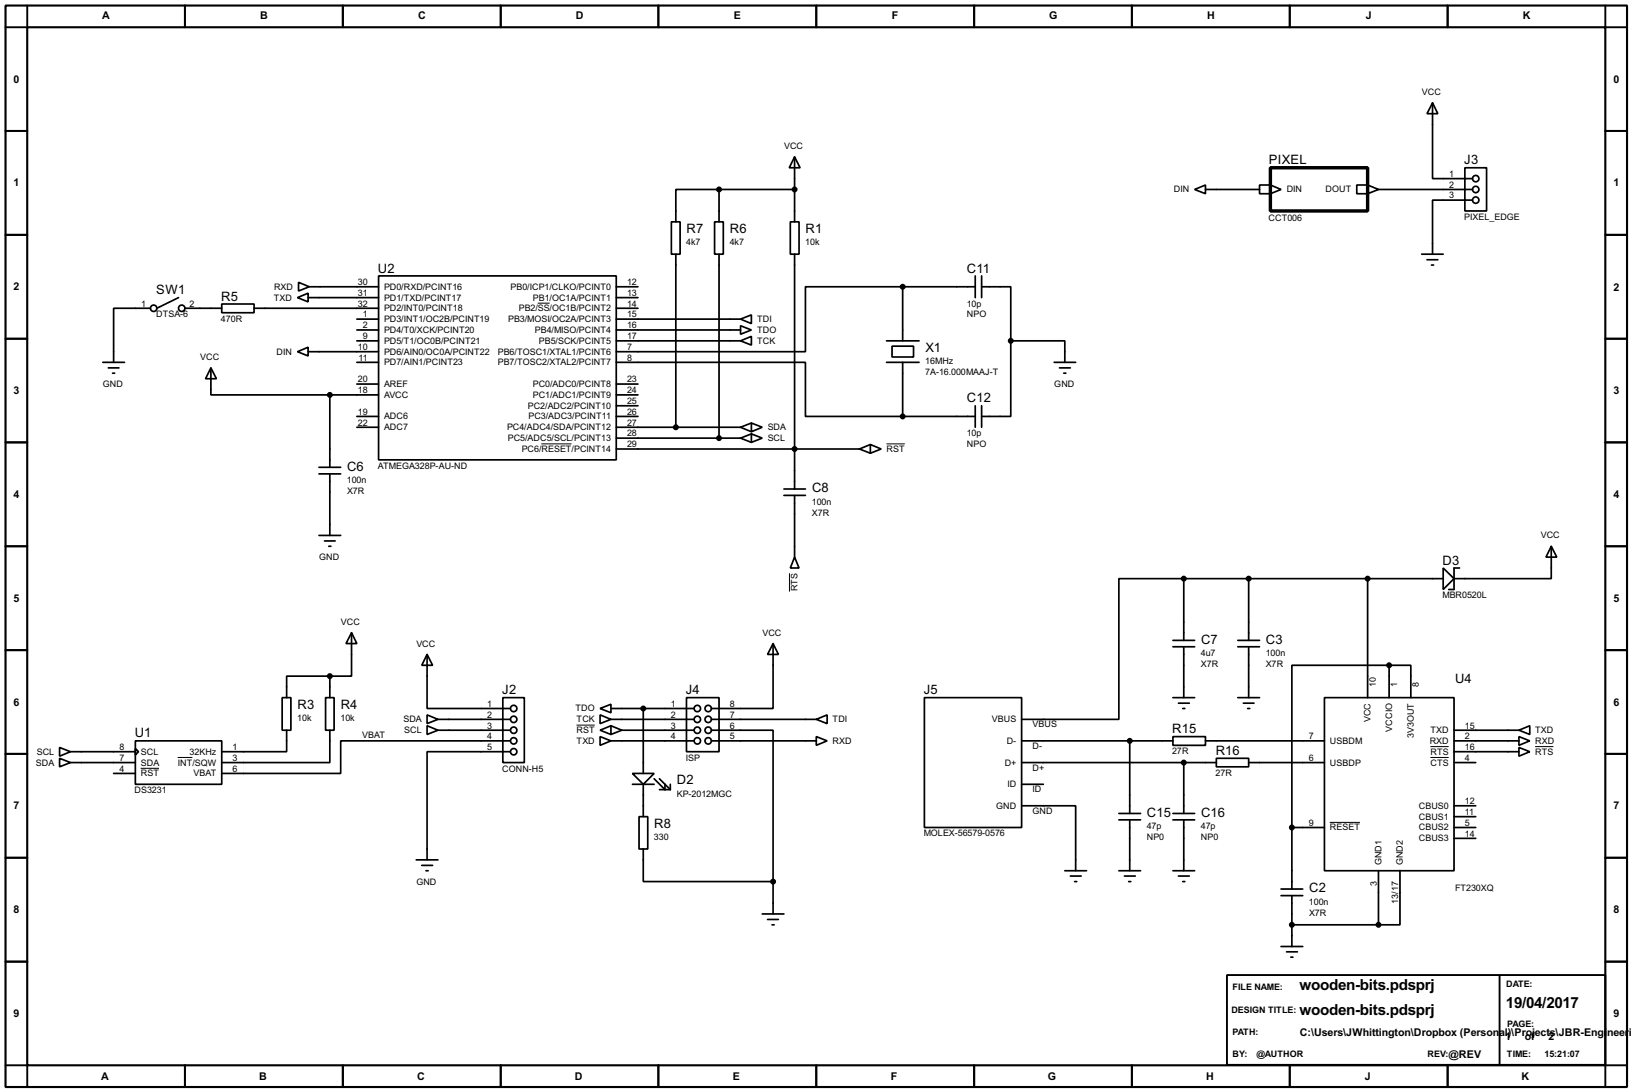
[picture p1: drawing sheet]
<svg xmlns="http://www.w3.org/2000/svg" width="383mm" height="256mm" viewBox="0 0 383 256" stroke-linecap="round" stroke-linejoin="round" font-family="sans-serif">
<path d="M1.3 1.3h381v254h-381zM6.4 6.4h370.8v243.8h-370.8z" fill="none" stroke="#000" stroke-width=".5"/>
<g fill="none" stroke="#000" stroke-width=".45">
<path d="M6.4 1.3v5.1h-5.1M43.5 1.3v5.1M80.6 1.3v5.1M117.7 1.3v5.1M154.7 1.3v5.1M191.8 1.3v5.1M228.9 1.3v5.1M266 1.3v5.1M303.1 1.3v5.1M340.2 1.3v5.1M377.2 1.3v5.1h5.1M1.3 30.8h5.1"/>
<path d="M377.2 30.8h5.1M1.3 55.2h5.1M377.2 55.2h5.1M1.3 79.6h5.1M377.2 79.6h5.1M1.3 103.9h5.1M377.2 103.9h5.1M1.3 128.3h5.1M377.2 128.3h5.1M1.3 152.7h5.1M377.2 152.7h5.1M1.3 177.1h5.1"/>
<path d="M377.2 177.1h5.1M1.3 201.5h5.1M377.2 201.5h5.1M1.3 225.9h5.1M288.3 229h88.9v21.1h-88.9zM352.4 229v21.1M377.2 225.9h5.1M1.3 250.2h5.1v5.1M43.5 250.2v5.1M80.6 250.2v5.1M117.7 250.2v5.1M154.7 250.2v5.1"/>
<path d="M191.8 250.2v5.1M228.9 250.2v5.1M266 250.2v5.1M303.1 250.2v5.1M340.2 250.2v5.1M382.3 250.2h-5.1v5.1"/>
</g>
<g fill="none" stroke="#000" stroke-width=".4">
<path d="M186.7 36.9l1.3 2.5h-2.5zM186.7 36.9v15.2M336.6 24.2l1.3 2.5h-2.6zM336.6 24.2v17.8h9.4M344.2 39.4h5.1v10.2h-5.1zM157.8 52.1h2v7.6h-2zM158.8 59.7v40.7M167.9 52.1h2.1v7.6h-2.1zM169 44.5h-10.2v7.6M169 44.5h17.7M169 44.5v7.6M169 59.7v43.2"/>
<path d="M185.7 52.1h2.1v7.6h-2.1zM186.7 59.7v55.2M280.7 44.5l2.6-1v2zM283.3 44.5h12.7M296 43.5h2.5l2.5 1-2.5 1h-2.5zM298.5 43.5v2M318.8 43.5h2.6l2.5 1-2.5 1h-2.6zM321.4 43.5v2M323.9 44.5h22.1M334.1 59.7h5M346 47h-9.4v12.7M35.4 72.4h-8.7v12.7"/>
<path d="M42 69.9l-5.1 2.5M43.5 72.4h8.6M52.1 71.4h7.6v2.1h-7.6zM59.7 72.4h29.3M69.9 69.9l2.5-1v2zM70.2 66.3l2.5 1.1-2.5 1zM72.4 69.9h16.6M72.7 67.4h16.3M83.9 75h5.1M83.9 77.5h5.1M89 64.8h55.8v43.2h-55.8zM144.8 69.9h5.1"/>
<path d="M144.8 67.4h5.1M144.8 75h29.2M144.8 77.5h29.2M144.8 72.4h5.1M174 75l2.6-1v2zM174 76.5l2.6 1-2.6 1zM212.1 67.4h-22.8v15.2h-44.5M212.1 67.4h17.1M212.1 67.4v12.7M229.2 64.8v5.1M230.7 67.4h6.8v12.7M230.7 64.8v5.1"/>
<path d="M335.3 61h2.6M336.4 62.3h.5M24.2 85.1h5.1M25.5 86.4h2.5M26.5 87.7h.5M49.6 86.4l1.3 2.6h-2.6zM49.6 86.4v6.4h27.9M69.9 82.6l2.5-1v2zM72.4 82.6h16.6M77.5 92.8h11.5M77.5 92.8v17M83.9 80.1h5.1"/>
<path d="M83.9 97.8h5.1M83.9 85.1h5.1M83.9 90.2h5.1M144.8 85.1h44.5v12.7h22.8M144.8 80.1h29.2M144.8 92.8h5.1M144.8 97.8h5.1M144.8 95.3h5.1M144.8 90.2h5.1M174 80.1l2.6-1.1v2.1zM176.6 99.4l2.5 1-2.5 1zM176.6 99.4l-2.6 1"/>
<path d="M208.3 80.1h7.7M208.3 85.1h7.7M209.6 81.3h5.1v2.6h-5.1zM212.1 97.8h17.1M212.1 85.1v12.7M229.2 95.3v5.1M230.7 95.3v5.1M237.5 80.1v17.7h-6.8M237.5 80.1h12.7v5M247.7 85.1h5.1M249 86.4h2.5M250 87.7h.5"/>
<path d="M75 111.3h5.1M75 109.8h5.1M77.5 111.3v14.5M83.9 100.4h5.1M144.8 105.5h57.2M144.8 100.4h29.2M144.8 102.9h29.2M174 100.4l2.6 1M174 102.9l2.6 1M176.6 101.9l2.5 1-2.5 1zM176.6 101.9l-2.6 1M184.2 116.4h5.1"/>
<path d="M184.2 114.9h5.1M186.7 116.4v14.5M202 105.5l2.5 1M204.5 104.4l2.6 1.1-2.6 1zM204.5 104.4l-2.5 1.1M75 125.8h5.1M76.3 127.1h2.5M77.3 128.3h.5M186.7 130.9l1.1 2.5h-2.1zM278.2 135.9h-15.3v33.1h-22.8M278.2 135.9v14.5M278.2 135.9h60.9"/>
<path d="M293.4 135.9v14.5M321.4 135.9v28M339.1 133.4l2.6 2.5-2.6 2.6zM343 133.4h-1.3v5.1h-1.3M364.5 128.3l1.3 2.6h-2.5zM364.5 128.3v7.6h-22.8M77.5 158.8h-10.1v5.1M77.5 158.8v5.1M82.6 148.6l1.3 2.6h-2.6zM82.6 148.6v10.2h-5.1M100.4 153.7l1.3 2.6h-2.6zM100.4 153.7v12.7h19.5"/>
<path d="M181.7 151.2l1.2 2.5h-2.5zM181.7 151.2v15.2h-14.5M275.6 150.4h5.1M275.6 151.9h5.1M278.2 151.9v12M290.9 150.4h5.1M290.9 151.9h5.1M293.4 151.9v12M326.4 156.3h5.1v7.6M326.4 156.3h-22.8v38.1M326.4 156.3v7.6M14 175.6l2.6 1-2.6 1z"/>
<path d="M14 178.1l2.6 1-2.6 1zM16.6 176.6h15.2M16.6 179.1h15.2M31.8 174h20.3v10.2h-20.3zM31.8 175.8l.8 .8-.8 .7zM66.3 163.9h2.1v7.6h-2.1zM67.4 171.5v5.1h-15.3M76.5 163.9h2v7.6h-2zM77.5 171.5v7.6h-25.4M100.4 167.9l2.5 1.1-2.5 1zM100.4 170.5l2.5 1-2.5 1zM102.9 169h17"/>
<path d="M102.9 171.5h17M118.2 163.9h5v15.2h-5zM119.9 174h-39.8v7.7h-28M119.9 176.6h-19.5v25.4M141 166.4l2.6-1v2zM141 167.9l2.6 1.1-2.6 1zM141 171.5l2.6-1v2zM141 173l2.6 1-2.6 1.1zM143.6 169h19.5M143.6 174h19.5M143.6 166.4h19.5M143.6 170.5l2.5 1"/>
<path d="M146.1 171.5h17M146.1 171.5l-2.5 1M151.2 166.4v15.3M161.3 163.9h7.7v12.7h-7.7zM167.2 171.5h14.5v35.6M167.2 169h24.6M167.2 174h24.6M191.8 169l2.6-1.1v2.1zM191.8 173l2.6 1-2.6 1.1zM217.2 163.9h22.9v30.5h-22.9zM240.1 179.1h45.7M240.1 174h35.5"/>
<path d="M265.5 174v17.1M275.6 173h7.7v2.1h-7.7zM275.6 163.9h5.1M276.9 165.2h2.6M277.9 166.4h.5M278.2 179.1v12M283.3 174h27.9M285.8 178.1h7.6v2h-7.6zM290.9 163.9h5.1M292.2 165.2h2.5M293.2 166.4h.5M293.4 179.1h17.8"/>
<path d="M311.2 163.9h30.5v40.6h-30.5zM341.7 176.6h15.2M341.7 179.1h5.1M341.7 171.5h15.2M341.7 174h15.2M356.9 173l2.6 1-2.6 1.1zM356.9 171.5l2.6-1v2zM356.9 175.6l2.6 1-2.6 1zM26.7 181.7h5.1M148.6 181.7h5.1l-2.5 2.5zM148.6 184.2h5.1M150.2 191.8h2v7.6h-2z"/>
<path d="M151.2 199.4v7.7h30.5M151.2 184.2v7.6M153.7 182.9l2.6 2.6v-1.3M155 182.9l2.5 2.6M155 185.5h2.5M157.5 184.2v1.3M240.1 189.3h12.7v15.2M240.1 184.2h5.1M262.9 192.6h5.1M262.9 191.1h5.1M265.5 192.6v11.9M275.6 192.6h5.1"/>
<path d="M275.6 191.1h5.1M278.2 192.6v11.9M303.6 194.4h7.6M303.6 194.4v14.4M341.7 194.4h5.1M341.7 189.3h5.1M341.7 191.8h5.1M341.7 196.9h5.1M97.8 202h5.1M99.1 203.3h2.6M100.1 204.5h.5M179.1 214.7h5.1"/>
<path d="M180.4 216h2.5M181.4 217.2h.5M181.7 207.1v7.6M250.2 204.5h5.1M251.5 205.8h2.6M252.5 207.1h.5M262.9 204.5h5.1M264.2 205.8h2.6M265.2 207.1h.5M275.6 204.5h5.1M276.9 205.8h2.6M277.9 207.1h.5"/>
<path d="M301 210.4h5.1M301 208.8h5.1M303.6 210.4v11.9M303.6 217.2h20.3M323.9 204.5v12.7M329 204.5v12.7h-5.1M301 222.3h5.1M302.3 223.6h2.6M303.3 224.8h.5"/>
<circle cx="346.7" cy="47" r=".75"/>
<circle cx="346.7" cy="44.5" r=".75"/>
<circle cx="346.7" cy="42" r=".75"/>
<circle cx="36.1" cy="72.4" r=".75"/>
<circle cx="42.7" cy="72.4" r=".75"/>
<circle cx="120.7" cy="176.6" r=".75"/>
<circle cx="120.7" cy="166.4" r=".75"/>
<circle cx="120.7" cy="169" r=".75"/>
<circle cx="120.7" cy="171.5" r=".75"/>
<circle cx="120.7" cy="174" r=".75"/>
<circle cx="163.8" cy="166.4" r=".75"/>
<circle cx="163.8" cy="174" r=".75"/>
<circle cx="163.8" cy="169" r=".75"/>
<circle cx="163.8" cy="171.5" r=".75"/>
<circle cx="166.4" cy="171.5" r=".75"/>
<circle cx="166.4" cy="174" r=".75"/>
<circle cx="166.4" cy="166.4" r=".75"/>
<circle cx="166.4" cy="169" r=".75"/>
</g>
<path d="M298.5 39.4h22.9v10.2h-22.9z" fill="none" stroke="#000" stroke-width=".8"/>
<path d="M126.4 71.2h2.8M127.2 104.3h7.1M208.3 104.3h4.3M185.5 134.7v4.3M41.8 177.9h3.4M135.5 170.3h4.3M336.1 177.9h4.3M336.1 175.4h4.3M360.7 175.4h4.3M33.1 180.5h4.3M312.5 193.2h7.1" fill="none" stroke="#000" stroke-width=".23"/>
<g fill="#000" stroke="#000" stroke-width=".4">
<circle cx="168.9" cy="44.5" r=".5"/>
<circle cx="186.7" cy="44.5" r=".5"/>
<circle cx="212.1" cy="67.4" r=".5"/>
<circle cx="77.5" cy="92.8" r=".5"/>
<circle cx="212.1" cy="97.8" r=".5"/>
<circle cx="237.5" cy="80.1" r=".5"/>
<circle cx="158.8" cy="100.4" r=".5"/>
<circle cx="168.9" cy="102.9" r=".5"/>
<circle cx="186.7" cy="105.5" r=".5"/>
<circle cx="278.1" cy="135.9" r=".5"/>
<circle cx="293.4" cy="135.9" r=".5"/>
<circle cx="321.3" cy="135.9" r=".5"/>
<circle cx="77.5" cy="158.8" r=".5"/>
<circle cx="326.4" cy="156.3" r=".5"/>
<circle cx="151.1" cy="166.4" r=".5"/>
<circle cx="265.4" cy="174" r=".5"/>
<circle cx="278.1" cy="179.1" r=".5"/>
<circle cx="303.5" cy="194.4" r=".5"/>
<circle cx="181.6" cy="207.1" r=".5"/>
<circle cx="303.5" cy="217.2" r=".5"/>
<circle cx="323.9" cy="217.2" r=".5"/>
</g>
<g font-size="4">
<text x="305.4" y="232.6">wooden-bits.pdsprj</text>
<text x="305.4" y="238.4">wooden-bits.pdsprj</text>
<text x="353.9" y="236.7">19/04/2017</text>
</g>
<g font-size="3.4">
<text x="298.1" y="38.4">PIXEL</text>
<text x="344.1" y="38.6">J3</text>
<text x="161.3" y="54.7">R7</text>
<text x="171.5" y="54.7">R6</text>
<text x="189.3" y="54.7">R1</text>
<text x="88.8" y="64">U2</text>
<text x="227.2" y="64">C11</text>
<text x="36.7" y="69.1">SW1</text>
<text x="52" y="70.6">R5</text>
<text x="217.5" y="82.6">X1</text>
<text x="227.2" y="94.5">C12</text>
<text x="81.6" y="110.6">C6</text>
<text x="190.8" y="115.6">C8</text>
<text x="339" y="132.6">D3</text>
<text x="282.2" y="151.2">C7</text>
<text x="297.5" y="151.2">C3</text>
<text x="341.9" y="160.5">U4</text>
<text x="69.9" y="166.4">R3</text>
<text x="80.1" y="166.4">R4</text>
<text x="118" y="163.1">J2</text>
<text x="161.2" y="163.1">J4</text>
<text x="217.1" y="163.1">J5</text>
<text x="31.7" y="173.2">U1</text>
<text x="275.5" y="172.2">R15</text>
<text x="285.7" y="177.3">R16</text>
<text x="159.1" y="184.2">D2</text>
<text x="269.5" y="191.8">C15</text>
<text x="282.2" y="191.8">C16</text>
<text x="153.7" y="194.4">R8</text>
<text x="307.6" y="209.6">C2</text>
</g>
<g font-size="2.8">
<text x="24" y="4.5">A</text>
<text x="61.1" y="4.5">B</text>
<text x="98.2" y="4.5">C</text>
<text x="135.3" y="4.5">D</text>
<text x="172.4" y="4.5">E</text>
<text x="209.6" y="4.5">F</text>
<text x="246.5" y="4.5">G</text>
<text x="283.6" y="4.5">H</text>
<text x="320.9" y="4.5">J</text>
<text x="357.8" y="4.5">K</text>
<text x="3.2" y="19.4">0</text>
<text x="379.1" y="19.4">0</text>
<text x="3.2" y="43.8">1</text>
<text x="379.1" y="43.8">1</text>
<text x="3.2" y="68.2">2</text>
<text x="379.1" y="68.4">2</text>
<text x="3.2" y="92.6">3</text>
<text x="379.1" y="92.6">3</text>
<text x="3.2" y="117">4</text>
<text x="379.1" y="117">4</text>
<text x="3.2" y="141.4">5</text>
<text x="379.1" y="141.4">5</text>
<text x="3.2" y="165.8">6</text>
<text x="379.1" y="165.8">6</text>
<text x="3.2" y="190.1">7</text>
<text x="379.1" y="190.1">7</text>
<text x="3.2" y="214.5">8</text>
<text x="379.1" y="214.5">8</text>
<text x="3.2" y="238.9">9</text>
<text x="379.1" y="238.9">9</text>
<text x="305.4" y="243.3">C:\Users\JWhittington\Dropbox (Personal)\Projects\JBR-Engi</text>
<text x="353.7" y="244.4">1</text>
<text x="358.3" y="244.4">of</text>
<text x="363.9" y="244.4">2</text>
<text x="377.6" y="243.3">neer</text>
<text x="382.8" y="243.3">in</text>
<text x="340.4" y="248.4">@REV</text>
<text x="23.8" y="253.6">A</text>
<text x="60.9" y="253.6">B</text>
<text x="98" y="253.6">C</text>
<text x="135" y="253.6">D</text>
<text x="172.2" y="253.6">E</text>
<text x="209.3" y="253.6">F</text>
<text x="246.2" y="253.6">G</text>
<text x="283.4" y="253.6">H</text>
<text x="320.7" y="253.6">J</text>
<text x="357.5" y="253.6">K</text>
</g>
<g font-size="2.4">
<text x="334.1" y="22.3">VCC</text>
<text x="184.2" y="35">VCC</text>
<text x="340.5" y="41.6">1</text>
<text x="275.8" y="45.2">DIN</text>
<text x="302.3" y="45.2">DIN</text>
<text x="311.5" y="45.2">DOUT</text>
<text x="340.5" y="44.1">2</text>
<text x="340.5" y="46.6">3</text>
<text x="298.1" y="51.9">CCT006</text>
<text x="344" y="51.6">PIXEL_EDGE</text>
<text x="161.3" y="57.6">4k7</text>
<text x="171.5" y="57.6">4k7</text>
<text x="189.2" y="57.6">10k</text>
<text x="33.2" y="72">1</text>
<text x="44.5" y="72">2</text>
<text x="64.3" y="70.6">TXD</text>
<text x="64.4" y="68.1">RXD</text>
<text x="84.1" y="72">32</text>
<text x="84.1" y="69.5">31</text>
<text x="84.1" y="67">30</text>
<text x="90.2" y="70.6">PD1/TXD/PCINT17</text>
<text x="90.2" y="68.1">PD0/RXD/PCINT16</text>
<text x="120" y="68.1">PB0/ICP1/CLKO/PCINT0</text>
<text x="125.2" y="70.6">PB1/OC1A/PCINT1</text>
<text x="147.4" y="67">12</text>
<text x="147.4" y="69.5">13</text>
<text x="147.4" y="72">14</text>
<text x="227.2" y="72">10p</text>
<text x="36.7" y="74.5">DTSA-6</text>
<text x="51.9" y="75.5">470R</text>
<text x="85.3" y="77.1">2</text>
<text x="85.3" y="74.6">1</text>
<text x="90.2" y="75.6">PD3/INT1/OC2B/PCINT19</text>
<text x="90.2" y="73.1">PD2/INT0/PCINT18</text>
<text x="119.4" y="75.6">PB3/MOSI/OC2A/PCINT3</text>
<text x="121.9" y="73.1">PB2/SS/OC1B/PCINT2</text>
<text x="147.4" y="74.6">15</text>
<text x="147.4" y="77.1">16</text>
<text x="177.9" y="75.6">TDI</text>
<text x="227.2" y="74.5">NPO</text>
<text x="65" y="83.3">DIN</text>
<text x="84.1" y="82.2">10</text>
<text x="85.3" y="79.7">9</text>
<text x="90.2" y="83.3">PD6/AIN0/OC0A/PCINT22</text>
<text x="90.2" y="80.8">PD5/T1/OC0B/PCINT21</text>
<text x="90.2" y="78.2">PD4/T0/XCK/PCINT20</text>
<text x="117" y="83.3">PB6/TOSC1/XTAL1/PCINT6</text>
<text x="125.7" y="78.2">PB4/MISO/PCINT4</text>
<text x="126.6" y="80.8">PB5/SCK/PCINT5</text>
<text x="147.4" y="79.7">17</text>
<text x="147.4" y="82.2">7</text>
<text x="177.9" y="80.8">TCK</text>
<text x="177.9" y="78.2">TDO</text>
<text x="47" y="84.6">VCC</text>
<text x="84.1" y="89.8">20</text>
<text x="84.3" y="84.7">11</text>
<text x="90.2" y="85.8">PD7/AIN1/PCINT23</text>
<text x="117" y="85.8">PB7/TOSC2/XTAL2/PCINT7</text>
<text x="147.4" y="84.7">8</text>
<text x="147.4" y="89.8">23</text>
<text x="217.4" y="85.6">16MHz</text>
<text x="217.4" y="88.1">7A-16.000MAAJ-T</text>
<text x="24.2" y="90.9">GND</text>
<text x="84.1" y="92.4">18</text>
<text x="90.2" y="93.5">AVCC</text>
<text x="90.2" y="90.9">AREF</text>
<text x="125.2" y="93.5">PC1/ADC1/PCINT9</text>
<text x="125.2" y="90.9">PC0/ADC0/PCINT8</text>
<text x="147.4" y="94.9">25</text>
<text x="147.4" y="92.4">24</text>
<text x="247.7" y="90.9">GND</text>
<text x="84.1" y="97.4">19</text>
<text x="84.1" y="100">22</text>
<text x="90.2" y="98.5">ADC6</text>
<text x="90.2" y="101.1">ADC7</text>
<text x="119.1" y="101.1">PC4/ADC4/SDA/PCINT12</text>
<text x="124" y="96">PC2/ADC2/PCINT10</text>
<text x="124.2" y="98.5">PC3/ADC3/PCINT11</text>
<text x="147.4" y="100">27</text>
<text x="147.4" y="97.4">26</text>
<text x="180.4" y="101.1">SDA</text>
<text x="119.3" y="103.6">PC5/ADC5/SCL/PCINT13</text>
<text x="122.6" y="106.2">PC6/RESET/PCINT14</text>
<text x="147.4" y="105.1">29</text>
<text x="147.4" y="102.5">28</text>
<text x="180.4" y="103.6">SCL</text>
<text x="208.3" y="106.2">RST</text>
<text x="227.2" y="102.5">10p</text>
<text x="227.2" y="105">NPO</text>
<text x="81.5" y="113.5">100n</text>
<text x="88.8" y="110.1">ATMEGA328P-AU-ND</text>
<text x="81.5" y="116.1">X7R</text>
<text x="190.8" y="118.6">100n</text>
<text x="190.8" y="121.1">X7R</text>
<text x="75" y="131.6">GND</text>
<text x="362" y="126.5">VCC</text>
<text x="187.4" y="138.9" transform="rotate(-90 187.4 138.9)">RTS</text>
<text x="338.9" y="140.6">MBR0520L</text>
<text x="80.1" y="146.8">VCC</text>
<text x="179.1" y="149.3">VCC</text>
<text x="97.8" y="151.9">VCC</text>
<text x="282.2" y="154.2">4u7</text>
<text x="297.4" y="154.2">100n</text>
<text x="282.2" y="156.7">X7R</text>
<text x="297.4" y="156.7">X7R</text>
<text x="323.3" y="161.3" transform="rotate(-90 323.3 161.3)">10</text>
<text x="328.3" y="161.3" transform="rotate(-90 328.3 161.3)">1</text>
<text x="333.4" y="161.3" transform="rotate(-90 333.4 161.3)">8</text>
<text x="114.5" y="166">1</text>
<text x="135.2" y="167.1">TDO</text>
<text x="157.7" y="166">1</text>
<text x="171.5" y="166">8</text>
<text x="69.9" y="169.4">10k</text>
<text x="80" y="169.4">10k</text>
<text x="85.1" y="173.4">VBAT</text>
<text x="94.8" y="169.7">SDA</text>
<text x="95" y="172.2">SCL</text>
<text x="114.5" y="168.6">2</text>
<text x="114.5" y="171.1">3</text>
<text x="114.5" y="173.6">4</text>
<text x="135.5" y="169.7">TCK</text>
<text x="135.5" y="172.2">RST</text>
<text x="157.7" y="168.6">2</text>
<text x="157.7" y="171.1">3</text>
<text x="157.7" y="173.6">4</text>
<text x="171.5" y="168.6">7</text>
<text x="171.5" y="171.1">6</text>
<text x="171.5" y="173.6">5</text>
<text x="195.6" y="169.7">TDI</text>
<text x="233.1" y="169.7">VBUS</text>
<text x="242.6" y="170.9">VBUS</text>
<text x="307.5" y="173.6">7</text>
<text x="322.1" y="169.6" transform="rotate(-90 322.1 169.6)">VCC</text>
<text x="327.1" y="171.8" transform="rotate(-90 327.1 171.8)">VCCIO</text>
<text x="332.2" y="173.4" transform="rotate(-90 332.2 173.4)">3V3OUT</text>
<text x="336.1" y="172.2">TXD</text>
<text x="344.2" y="171.1">15</text>
<text x="344.2" y="173.6">2</text>
<text x="360.7" y="172.2">TXD</text>
<text x="8.4" y="179.8">SDA</text>
<text x="8.6" y="177.3">SCL</text>
<text x="28.1" y="178.7">7</text>
<text x="28.1" y="176.2">8</text>
<text x="33.1" y="179.8">SDA</text>
<text x="33.1" y="177.3">SCL</text>
<text x="41.8" y="179.8">INT/SQW</text>
<text x="44.6" y="177.3">32KHz</text>
<text x="54.7" y="178.7">3</text>
<text x="54.7" y="176.2">1</text>
<text x="114.5" y="176.2">5</text>
<text x="135.5" y="174.7">TXD</text>
<text x="161.1" y="178.7">ISP</text>
<text x="195.6" y="174.7">RXD</text>
<text x="236.1" y="179.8">D+</text>
<text x="236.6" y="174.7">D-</text>
<text x="242.6" y="175.9">D-</text>
<text x="275.4" y="177.2">27R</text>
<text x="307.5" y="178.7">6</text>
<text x="312.5" y="174.7">USBDM</text>
<text x="312.5" y="179.8">USBDP</text>
<text x="335.9" y="174.7">RXD</text>
<text x="336.1" y="177.3">RTS</text>
<text x="336.1" y="179.8">CTS</text>
<text x="344.2" y="176.2">16</text>
<text x="344.2" y="178.7">4</text>
<text x="360.7" y="174.7">RXD</text>
<text x="360.7" y="177.3">RTS</text>
<text x="28.1" y="181.3">4</text>
<text x="33.1" y="182.4">RST</text>
<text x="45.5" y="182.4">VBAT</text>
<text x="54.7" y="181.3">6</text>
<text x="118" y="181.2">CONN-H5</text>
<text x="236.7" y="184.9">ID</text>
<text x="242.6" y="181">D+</text>
<text x="285.6" y="182.2">27R</text>
<text x="31.6" y="186.3">DS3231</text>
<text x="159" y="187.2">KP-2012MGC</text>
<text x="234.1" y="190">GND</text>
<text x="242.6" y="186.1">ID</text>
<text x="242.6" y="191.2">GND</text>
<text x="333.4" y="190">CBUS0</text>
<text x="344.2" y="188.9">12</text>
<text x="344.2" y="191.4">11</text>
<text x="153.7" y="197.3">330</text>
<text x="217" y="196.5">MOLEX-56579-0576</text>
<text x="269.5" y="194.7">47p</text>
<text x="269.5" y="197.3">NP0</text>
<text x="282.2" y="194.7">47p</text>
<text x="282.2" y="197.3">NP0</text>
<text x="307.5" y="194">9</text>
<text x="312.5" y="195.1">RESET</text>
<text x="333.4" y="192.5">CBUS1</text>
<text x="333.4" y="195.1">CBUS2</text>
<text x="333.4" y="197.6">CBUS3</text>
<text x="344.2" y="194">5</text>
<text x="344.2" y="196.5">14</text>
<text x="324.6" y="203.2" transform="rotate(-90 324.6 203.2)">GND1</text>
<text x="329.7" y="203.2" transform="rotate(-90 329.7 203.2)">GND2</text>
<text x="97.8" y="207.8">GND</text>
<text x="323.5" y="208.2" transform="rotate(-90 323.5 208.2)">3</text>
<text x="341.9" y="209.2">FT230XQ</text>
<text x="307.6" y="212.6">100n</text>
<text x="307.6" y="215.1">X7R</text>
<text x="328.6" y="212.2" transform="rotate(-90 328.6 212.2)">13/17</text>
<text x="289.6" y="232.4">FILE NAME:</text>
<text x="353.9" y="231.9">DATE:</text>
<text x="289.3" y="237.9">DESIGN TITLE:</text>
<text x="289.6" y="243.2">PATH:</text>
<text x="354.1" y="241.3">PAGE:</text>
<text x="289.6" y="248.2">BY:</text>
<text x="295.2" y="248.2">@AUTHOR</text>
<text x="335.4" y="248.3">REV:</text>
<text x="354.1" y="248.3">TIME:</text>
<text x="362.9" y="248.3">15:21:07</text>
</g>
</svg>
